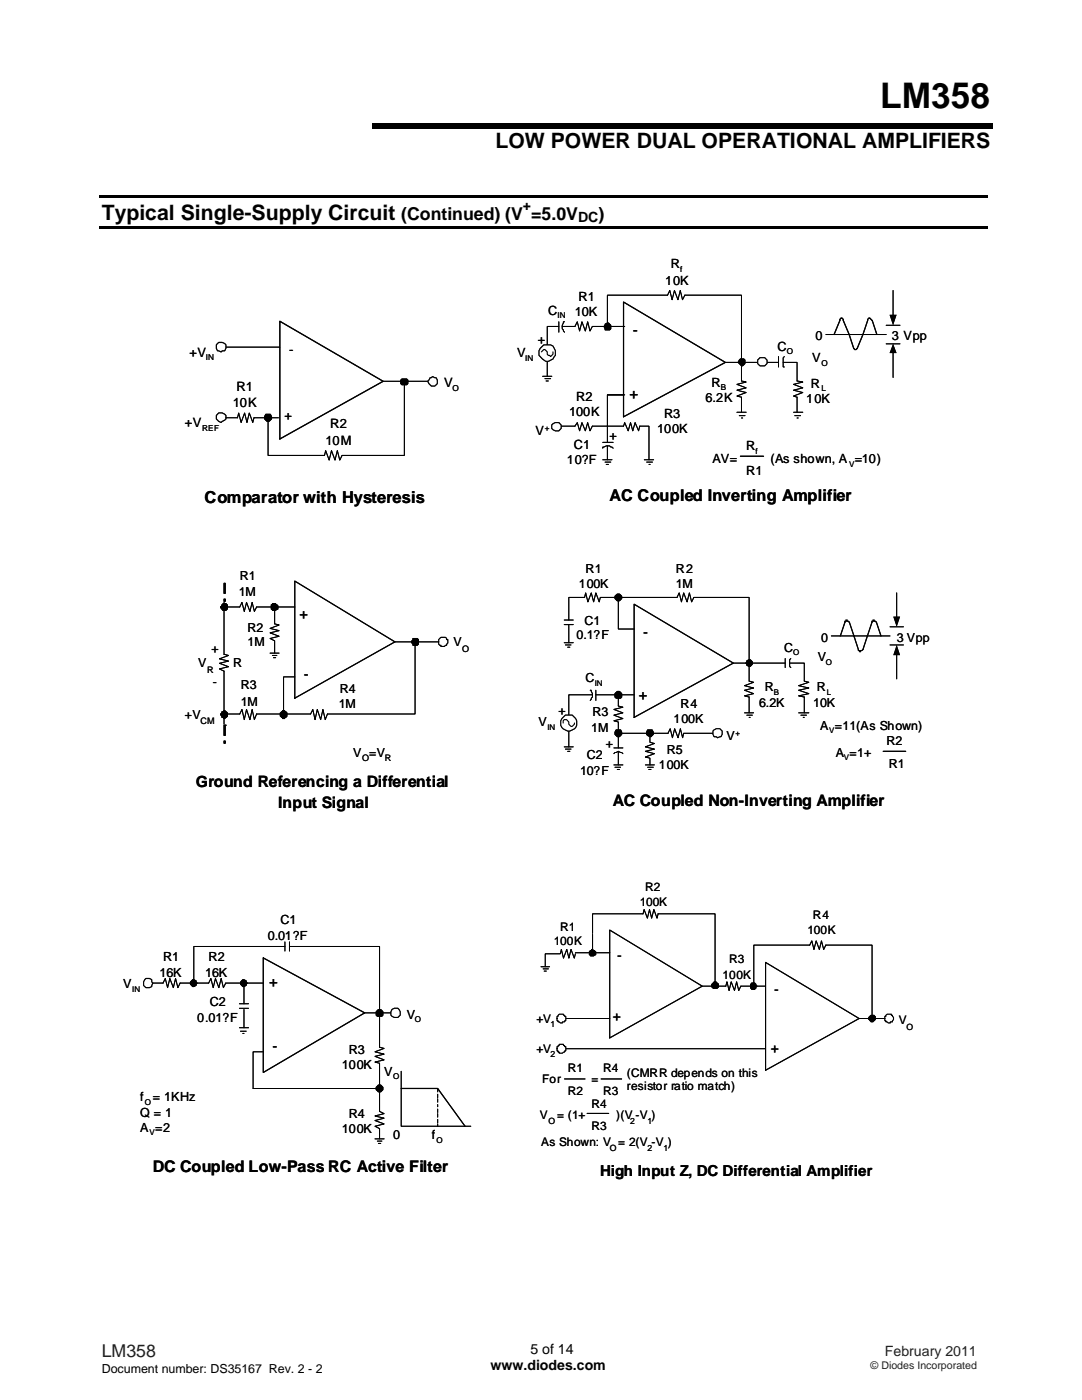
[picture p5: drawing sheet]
<svg xmlns="http://www.w3.org/2000/svg" width="216mm" height="279mm" viewBox="0 0 216 279" stroke-linecap="round" stroke-linejoin="round" font-family="sans-serif">
<path d="M19.8 39h177.2v.5h-177.2zM74.3 24.5h123.8v1.1h-123.8zM19.8 45.1h177.2v.5h-177.2z" fill="#000"/>
<path d="M76.5 76.1h8.9M80 75.9l.2-.3h1l.2 .3v.7l-.2 .2h-1l-.2-.2zM50.7 83.4h4.9" fill="none" stroke="#000" stroke-width=".2"/>
<path d="M80 75.9l.2-.3h1l.2 .3v.7l-.2 .2h-1l-.2-.2z" fill-rule="evenodd" fill="#000"/>
<path d="M43.6 82.4h.7l.5 .3 .3 .2v.7l-1 .7-.9-.7a.92 .92 0 0 1 .4-1.2z" fill-rule="evenodd" fill="#fff"/>
<path d="M55.8 64.1l20.7 12-20.7 11.5zM43.6 82.4h.7l.5 .3 .3 .2v.7l-1 .7-.9-.7a.92 .92 0 0 1 .4-1.2z" fill="none" stroke="#000" stroke-width=".23"/>
<path d="M45.1 69.3h10.7M45.1 83.4h2.3l.2-1 .5 1.9 .7-1.9 .5 1.9 .4-1.9 .7 1.9 .3-.9" fill="none" stroke="#000" stroke-width=".2"/>
<path d="M85.8 75.4h.3l.2-.2 .7 .2 .2 .5v.7l-.4 .4h-.7l-.5-.4-.2-.5z" fill-rule="evenodd" fill="#fff"/>
<path d="M85.8 75.4h.3l.2-.2 .7 .2 .2 .5v.7l-.4 .4h-.7l-.5-.4-.2-.5z" fill="none" stroke="#000" stroke-width=".23"/>
<path d="M53 82.7h1l.2 .4v.5l-.5 .5h-.4l-.5-.5v-.5z" fill-rule="evenodd" fill="#000"/>
<path d="M80.7 76.8v14.1h-12.4M53 82.7h1l.2 .4v.5l-.5 .5h-.4l-.5-.5v-.5zM53.5 83.4v7.5h11.2" fill="none" stroke="#000" stroke-width=".2"/>
<path d="M43.2 68.8a1.15 1.15 0 0 1 1.9 0v.7l-.3 .5h-.5l-.2 .2-.7-.2-.2-.5z" fill-rule="evenodd" fill="#fff"/>
<path d="M43.6 68.3h.7l.5 .3 .3 .2v.7l-.3 .5h-.5l-.2 .2-.7-.2a1.19 1.19 0 0 1 .2-1.7z" fill="none" stroke="#000" stroke-width=".23"/>
<path d="M76.5 76.1h8.9M80 75.9l.2-.3h1l.2 .3v.7l-.2 .2h-1l-.2-.2zM50.7 83.4h4.9M64.7 90.9l.3-1 .7 1.9 .4-1.9 .7 1.9 .5-1.9 .5 1.9 .5-.9" fill="none" stroke="#000" stroke-width=".2"/>
<path d="M80 75.9l.2-.3h1l.2 .3v.7l-.2 .2h-1l-.2-.2z" fill-rule="evenodd" fill="#000"/>
<path d="M43.6 82.4h.7l.5 .3 .3 .2v.7l-1 .7-.9-.7a.92 .92 0 0 1 .4-1.2z" fill-rule="evenodd" fill="#fff"/>
<path d="M55.8 64.1l20.7 12-20.7 11.5zM43.6 82.4h.7l.5 .3 .3 .2v.7l-1 .7-.9-.7a.92 .92 0 0 1 .4-1.2z" fill="none" stroke="#000" stroke-width=".23"/>
<path d="M45.1 69.3h10.7M45.1 83.4h2.3l.2-1 .5 1.9 .7-1.9 .5 1.9 .4-1.9 .7 1.9 .3-.9" fill="none" stroke="#000" stroke-width=".2"/>
<path d="M85.8 75.4h.3l.2-.2 .7 .2 .2 .5v.7l-.4 .4h-.7l-.5-.4-.2-.5z" fill-rule="evenodd" fill="#fff"/>
<path d="M85.8 75.4h.3l.2-.2 .7 .2 .2 .5v.7l-.4 .4h-.7l-.5-.4-.2-.5z" fill="none" stroke="#000" stroke-width=".23"/>
<path d="M53 82.7h1l.2 .4v.5l-.5 .5h-.4l-.5-.5v-.5z" fill-rule="evenodd" fill="#000"/>
<path d="M80.7 76.8v14.1h-12.4M53 82.7h1l.2 .4v.5l-.5 .5h-.4l-.5-.5v-.5zM53.5 83.4v7.5h11.2" fill="none" stroke="#000" stroke-width=".2"/>
<path d="M43.2 68.8a1.15 1.15 0 0 1 1.9 0v.7l-.3 .5h-.5l-.2 .2-.7-.2-.2-.5z" fill-rule="evenodd" fill="#fff"/>
<path d="M43.6 68.3h.7l.5 .3 .3 .2v.7l-.3 .5h-.5l-.2 .2-.7-.2a1.19 1.19 0 0 1 .2-1.7zM124.4 60.3l20.3 12-20.3 10.9z" fill="none" stroke="#000" stroke-width=".23"/>
<g fill="none" stroke="#000" stroke-width=".2">
<path d="M136.7 58.9l-.5 .9-.5-1.8-.4 1.8-.7-1.8-.5 1.8-.5-1.8-.4 .9h-12v6.3M178.2 58v5.1M108.3 75.1h1.8M108.7 75.6h1.2M109 76h.4M111.5 65.2h-2.3v9.9M111.5 64.2v2.1M112.2 65.2h2.5l.5-1 .5 1.9 .4-1.9 .7 1.9 .5-1.9 .4 1.9 .5-.9h6.5M112.6 64.2h-.2l-.2 .7v.7l.4 .7M120.7 64.7l.7-.2 .5 .4v.7l-.3 .2h-.9l-.2-.6 .2-.3zM121.2 78.8h3.2M124.7 78.8h-3.5v9.5"/>
<path d="M144.7 72.3h10.6M147.5 71.9l.2-.3h.7l.3 .3v.7l-.5 .4h-.2l-.7-.7zM148 76l.9 .2-1.9 .5 1.9 .7-1.9 .5 1.9 .4-1.9 .7 1 .3M64.7 90.9l.3-1 .7 1.9 .4-1.9 .7 1.9 .5-1.9 .5 1.9 .5-.9M112 85h2.7l.5-.7 .5 1.7 .4-1.7 .7 1.7 .5-1.7 .4 1.7 .5-1h6.2l.3-.7 .6 1.7 .5-1.7 .5 1.7 .4-1.7 .7 1.7 .3-1h1.8v6.8M120.3 89.5v-.3l.7-.2h.6l.7 .5M120.3 91.8h1.8M120.3 88.3h2M120.7 92.2h1.2M121 92.7h.4M121.2 89v2.8M128.6 91.8h1.8"/>
<path d="M129 92.2h1.2M129.5 92.7h.2"/>
</g>
<g fill="#000">
<path d="M177.5 62.8h1.4l-.7 2.1z"/>
<path d="M120.7 64.7l.7-.2 .5 .4v.7l-.3 .2h-.9l-.2-.6 .2-.3z" fill-rule="evenodd"/>
<path d="M147.5 71.9l.2-.3h.7l.3 .3v.7l-.5 .4h-.2l-.7-.7z" fill-rule="evenodd"/>
</g>
<path d="M110.3 84.6l.5-.3h.7l.5 .5v.7l-.5 .5h-.7l-.5-.3a.82 .82 0 0 1 0-1.1z" fill-rule="evenodd" fill="#fff"/>
<path d="M110.1 84.8l.7-.5h.7l.5 .5v.7l-.5 .5h-.7l-.7-.5z" fill="none" stroke="#000" stroke-width=".23"/>
<path d="M107.8 69.5l.7-.6h1.4a1.65 1.65 0 0 1 .9 1.5 1.65 1.65 0 0 1-.9 1.5 1.16 1.16 0 0 1-1.8-.4l-.5-.6v-.9z" fill-rule="evenodd" fill="#fff"/>
<path d="M107.8 69.5l.7-.6h1.4a1.65 1.65 0 0 1 .9 1.5 1.65 1.65 0 0 1-.9 1.5 1.16 1.16 0 0 1-1.8-.4l-.5-.6v-.9zM108 70.2l.5-.4h.2l.5 .4v.5l.7 .5 .4-.5v-.5" fill="none" stroke="#000" stroke-width=".23"/>
<path d="M136.7 58.9h11.3v17.1M148 79.3v3M147 82.3h1.9M147.5 83h1.2M148 83.4h.2" fill="none" stroke="#000" stroke-width=".2"/>
<path d="M151.2 71.9l.5-.5h.9l.4 .5v.7l-.4 .4h-.9a.85 .85 0 0 1-.5-1.1z" fill-rule="evenodd" fill="#fff"/>
<path d="M124.4 60.3l20.3 12-20.3 10.9zM151.7 71.4h.9l.4 .5v.7l-.4 .4h-.9a.85 .85 0 0 1-.5-1.1zM167.8 63.5h.2l.3 .3 2 5.7 .3 .3h.2a25.1 25.1 0 0 0 2.3-6l.3-.3h.2M168 63.5h-.2l-.2 .3-1.2 3M173.4 63.5h.2l.5 .5 .9 2.8M147.7 91.1h4.7" fill="none" stroke="#000" stroke-width=".23"/>
<g fill="none" stroke="#000" stroke-width=".2">
<path d="M136.7 58.9l-.5 .9-.5-1.8-.4 1.8-.7-1.8-.5 1.8-.5-1.8-.4 .9h-12v6.3M178.2 58v5.1M108.3 75.1h1.8M108.7 75.6h1.2M109 76h.4M111.5 65.2h-2.3v9.9M111.5 64.2v2.1M112.2 65.2h2.5l.5-1 .5 1.9 .4-1.9 .7 1.9 .5-1.9 .4 1.9 .5-.9h6.5M112.6 64.2h-.2l-.2 .7v.7l.4 .7M120.7 64.7l.7-.2 .5 .4v.7l-.3 .2h-.9l-.2-.6 .2-.3zM121.2 78.8h3.2M124.7 78.8h-3.5v9.5"/>
<path d="M144.7 72.3h10.6M147.5 71.9l.2-.3h.7l.3 .3v.7l-.5 .4h-.2l-.7-.7zM148 76l.9 .2-1.9 .5 1.9 .7-1.9 .5 1.9 .4-1.9 .7 1 .3M155.3 71.2v2M156.3 72.3h2.7v3.7l1.2 .2-1.9 .5 1.9 .7-1.9 .5 1.9 .4-1.9 .7 .7 .3v3M156.5 71.2l-.2 .2v1.8h.2M164.8 66.8h12M176.8 64.9h2.8M176.8 68.6h2.8M178.2 70.2v5.1M112 85h2.7l.5-.7 .5 1.7 .4-1.7 .7 1.7 .5-1.7 .4 1.7 .5-1h6.2l.3-.7 .6 1.7 .5-1.7 .5 1.7 .4-1.7 .7 1.7 .3-1h1.8v6.8M120.3 89.5v-.3l.7-.2h.6l.7 .5"/>
<path d="M120.3 91.8h1.8M120.3 88.3h2M120.7 92.2h1.2M121 92.7h.4M121.2 89v2.8M128.6 91.8h1.8M129 92.2h1.2M129.5 92.7h.2M158.3 82.3h1.9M158.6 83h1.1M159 83.4h.3"/>
</g>
<g fill="#000">
<path d="M178.2 68.6l.7 1.9h-1.4zM177.5 62.8h1.4l-.7 2.1z"/>
<path d="M120.7 64.7l.7-.2 .5 .4v.7l-.3 .2h-.9l-.2-.6 .2-.3z" fill-rule="evenodd"/>
<path d="M147.5 71.9l.2-.3h.7l.3 .3v.7l-.5 .4h-.2l-.7-.7z" fill-rule="evenodd"/>
</g>
<path d="M110.3 84.6l.5-.3h.7l.5 .5v.7l-.5 .5h-.7l-.5-.3a.82 .82 0 0 1 0-1.1z" fill-rule="evenodd" fill="#fff"/>
<path d="M110.1 84.8l.7-.5h.7l.5 .5v.7l-.5 .5h-.7l-.7-.5z" fill="none" stroke="#000" stroke-width=".23"/>
<path d="M107.8 69.5l.7-.6h1.4a1.65 1.65 0 0 1 .9 1.5 1.65 1.65 0 0 1-.9 1.5 1.16 1.16 0 0 1-1.8-.4l-.5-.6v-.9z" fill-rule="evenodd" fill="#fff"/>
<path d="M107.8 69.5l.7-.6h1.4a1.65 1.65 0 0 1 .9 1.5 1.65 1.65 0 0 1-.9 1.5 1.16 1.16 0 0 1-1.8-.4l-.5-.6v-.9zM108 70.2l.5-.4h.2l.5 .4v.5l.7 .5 .4-.5v-.5" fill="none" stroke="#000" stroke-width=".23"/>
<path d="M136.7 58.9h11.3v17.1M148 79.3v3M147 82.3h1.9M147.5 83h1.2M148 83.4h.2" fill="none" stroke="#000" stroke-width=".2"/>
<path d="M151.2 71.9l.5-.5h.9l.4 .5v.7l-.4 .4h-.9a.85 .85 0 0 1-.5-1.1z" fill-rule="evenodd" fill="#fff"/>
<path d="M151.7 71.4h.9l.4 .5v.7l-.4 .4h-.9a.85 .85 0 0 1-.5-1.1zM167.8 63.5h.2l.3 .3 2 5.7 .3 .3h.2a25.1 25.1 0 0 0 2.3-6l.3-.3h.2M168 63.5h-.2l-.2 .3-1.2 3M173.4 63.5h.2l.5 .5 .9 2.8M147.7 91.1h4.7" fill="none" stroke="#000" stroke-width=".23"/>
<g fill="none" stroke="#000" stroke-width=".2">
<path d="M155.3 71.2v2M156.3 72.3h2.7v3.7l1.2 .2-1.9 .5 1.9 .7-1.9 .5 1.9 .4-1.9 .7 .7 .3v3M156.5 71.2l-.2 .2v1.8h.2M164.8 66.8h12M176.8 64.9h2.8M176.8 68.6h2.8M178.2 70.2v5.1M158.3 82.3h1.9M158.6 83h1.1M159 83.4h.3M51.2 121.1h7.6M78.8 128.1h8.7"/>
<path d="M82.4 127.4h.9l.2 .3v.8l-.2 .3h-.9v-.5h-.3v-.4h.3zM47.8 142.5l.5-.9 .4 2 .5-2 .7 2 .4-2 .5 2 .4-1.1"/>
</g>
<g fill="#000">
<path d="M178.2 68.6l.7 1.9h-1.4z"/>
<path d="M82.4 127.4h.9l.2 .3v.8l-.2 .3h-.9v-.5h-.3v-.4h.3z" fill-rule="evenodd"/>
</g>
<path d="M58.8 116l20 12.1-20 11.2z" fill="none" stroke="#000" stroke-width=".22"/>
<path d="M87.8 127.4l.2-.2h.9l.2 .2v.3h.2v.6l-.2 .2v.3h-.2l-.2 .2h-.7v-.2h-.2a1.19 1.19 0 0 1 0-1.4z" fill-rule="evenodd" fill="#fff"/>
<path d="M44.7 116.4h.2v2h-.2zM44.7 119.6h.2v.4h-.2zM58.8 116l20 12.1-20 11.2zM87.8 127.4l.2-.2h.9l.2 .2v.3h.2v.6l-.2 .2v.3h-.2l-.2 .2h-.7v-.2h-.2a1.19 1.19 0 0 1 0-1.4zM44.7 144.7h.2v2.1h-.2zM44.7 147.9h.2v.4h-.2zM44.9 144.7h.1" fill="none" stroke="#000" stroke-width=".22"/>
<g fill="#000">
<path d="M44.7 116.4h.2v2h-.2zM44.7 119.6h.2v.4h-.2z" fill-rule="evenodd"/>
<path d="M44.5 120.5h.6v.2h.3v.9h-.3v.2h-.6l-.2-.5h-.3l.3-.6h.2z" fill-rule="evenodd"/>
<path d="M54.1 120.7h.3v-.2h.6v.2l.5 .2v.7h-.3l-.2 .2h-.6v-.2h-.3z" fill-rule="evenodd"/>
<path d="M82.4 127.4h.9l.2 .3v.8l-.2 .3h-.9v-.5h-.3v-.4h.3z" fill-rule="evenodd"/>
<path d="M44.3 142l.6-.2v.2l.5 .3v.6l-.5 .3v.2l-.6-.2v-.5h-.3v-.2h.3z" fill-rule="evenodd"/>
<path d="M44.7 144.7h.2v2.1h-.2zM44.7 147.9h.2v.4h-.2z" fill-rule="evenodd"/>
<path d="M56.1 142h.3v-.2h.4v.2h.2l.3 .3v.6l-.3 .3h-.2v.2h-.4v-.2h-.3v-.3h-.2v-.6h.2z" fill-rule="evenodd"/>
</g>
<g fill="none" stroke="#000" stroke-width=".2">
<path d="M44.5 120.5h.6v.2h.3v.9h-.3v.2h-.6l-.2-.5h-.3l.3-.6h.2zM44.7 120.2v10.4l.9 .2-1.8 .7 1.8 .4-1.8 .5 1.8 .7-1.8 .4 .9 .4v10.6M44.7 121.1h3.1l.5-.9 .4 1.8 .5-1.8 .7 1.8 .4-1.8 .5 1.8 .4-.9h7.6M53.9 130.3h1.8M54.1 120.7h.3v-.2h.6v.2h.2l.3 .2v.7l-.5 .2h-.6v-.2h-.3zM54.4 130.8h.8M54.6 131.3h.4M54.8 121.1v3.4l.9 .2-1.8 .7 1.8 .5-1.8 .4 1.8 .7-1.8 .4 .9 .5v2.4M58.8 135.1h-2.2v7.4M78.8 128.1h8.7M82.4 127.4h.9l.2 .3v.8l-.2 .3h-.9v-.5h-.3v-.4h.3zM82.8 128.5v14h-17.5l-.4 1.1-.5-2-.4 2-.7-2-.4 2-.5-2-.4 .9h-10.8l-.4 1.1-.5-2-.4 2-.7-2-.5 2-.4-2-.5 .9h-3.1"/>
<path d="M44.3 142l.6-.2v.2l.5 .3v.6l-.3 .3h-.2v.2l-.6-.2v-.5h-.3v-.2h.3zM55.9 142.3h.2v-.3h.3v-.2h.4v.2h.2l.3 .3v.6l-.3 .3h-.2v.2h-.4v-.2h-.3v-.3h-.2z"/>
</g>
<path d="M87.8 127.4l.2-.2h.9l.2 .2v.3h.2v.6l-.2 .2v.3h-.2l-.2 .2h-.7v-.2h-.2a1.19 1.19 0 0 1 0-1.4z" fill-rule="evenodd" fill="#fff"/>
<path d="M44.7 116.4h.2v2h-.2zM44.7 119.6h.2v.4h-.2zM87.8 127.4l.2-.2h.9l.2 .2v.3h.2v.6l-.2 .2v.3h-.2l-.2 .2h-.7v-.2h-.2a1.19 1.19 0 0 1 0-1.4zM44.7 144.7h.2v2.1h-.2zM44.7 147.9h.2v.4h-.2zM44.9 144.7h.1" fill="none" stroke="#000" stroke-width=".22"/>
<g fill="#000">
<path d="M178.2 123.1h1.4l-.7 2zM178.9 128.7l.7 2h-1.4z"/>
<path d="M44.7 116.4h.2v2h-.2zM44.7 119.6h.2v.4h-.2z" fill-rule="evenodd"/>
<path d="M122.7 119l.5-.4a.76 .76 0 0 1 .9 .8l-.5 .5h-.4l-.5-.5z" fill-rule="evenodd"/>
<path d="M44.5 120.5h.6v.2h.3v.9h-.3v.2h-.6l-.2-.5h-.3l.3-.6h.2z" fill-rule="evenodd"/>
<path d="M54.1 120.7h.3v-.2h.6v.2l.5 .2v.7h-.3l-.2 .2h-.6v-.2h-.3z" fill-rule="evenodd"/>
<path d="M122.7 138.4l.5-.4h.4l.5 .4v.7l-.3 .2h-.9l-.2-.2z" fill-rule="evenodd"/>
<path d="M149 131.9l.5-.2a.75 .75 0 0 1 .6 .8l-.4 .5-.7-.2v-.3l-.2-.2z" fill-rule="evenodd"/>
<path d="M44.3 142l.6-.2v.2l.5 .3v.6l-.5 .3v.2l-.6-.2v-.5h-.3v-.2h.3z" fill-rule="evenodd"/>
<path d="M44.7 144.7h.2v2.1h-.2zM44.7 147.9h.2v.4h-.2z" fill-rule="evenodd"/>
<path d="M56.1 142h.3v-.2h.4v.2h.2l.3 .3v.6l-.3 .3h-.2v.2h-.4v-.2h-.3v-.3h-.2v-.6h.2z" fill-rule="evenodd"/>
</g>
<g fill="none" stroke="#000" stroke-width=".2">
<path d="M122.7 119l.5-.4a.76 .76 0 0 1 .9 .8l-.5 .5h-.4l-.5-.5zM123.4 119.7v5.8h3.1M178.9 118.3v5M44.5 120.5h.6v.2h.3v.9h-.3v.2h-.6l-.2-.5h-.3l.3-.6h.2zM44.7 120.2v10.4l.9 .2-1.8 .7 1.8 .4-1.8 .5 1.8 .7-1.8 .4 .9 .4v10.6M44.7 121.1h3.1l.5-.9 .4 1.8 .5-1.8 .7 1.8 .4-1.8 .5 1.8 .4-.9M53.9 130.3h1.8M54.1 120.7h.3v-.2h.6v.2h.2l.3 .2v.7l-.5 .2h-.6v-.2h-.3zM54.4 130.8h.8M54.6 131.3h.4M54.8 121.1v3.4l.9 .2-1.8 .7 1.8 .5-1.8 .4 1.8 .7-1.8 .4 .9 .5v2.4M58.8 135.1h-2.2v7.4"/>
<path d="M82.8 128.5v14h-17.5l-.4 1.1-.5-2-.4 2-.7-2-.4 2-.5-2-.4 .9h-10.8M112.6 128.3h1.8M112.6 124.7h1.8M112.6 123.7h1.8M112.8 128.7h1.1M113.3 129.2h.4M113.5 124.7v3.6M113.5 123.7v-4.5h3.1l.3-.9 .4 1.8 .7-1.8 .4 1.8 .5-1.8 .7 1.8 .2-.9h15.3l.4-.9 .5 1.8 .4-1.8 .7 1.8 .5-1.8 .4 1.8 .5-.9h11v16.7l.9 .3-1.8 .6 1.8 .5-1.8 .5 1.8 .6-1.8 .5 .9 .2v3.2M117.8 137.8h.2l.2 .6v.7l-.4 .7M118.2 138.7h-4.7v10.4M118.9 138.7h7.6M118.9 137.8v2"/>
<path d="M122.7 138.4l.5-.4h.4l.5 .4v.7l-.3 .2h-.9l-.2-.2zM123.4 138.7v2.2M146.3 132.3h10.4M149 131.9l.5-.2a.75 .75 0 0 1 .6 .8l-.4 .5-.7-.2v-.3l-.2-.2zM156.7 131.4v1.8M157.6 132.3h2.9v3.6l.9 .3-2 .6 2 .5-2 .5 2 .6-2 .5 1.1 .2v3.2M157.8 131.4l-.2 .3v1.3l.2 .2M165.9 126.9h11.7M177.6 128.7h2.7M177.6 125.1h2.7M178.9 130.5v5M44.3 142l.6-.2v.2l.5 .3v.6l-.3 .3h-.2v.2l-.6-.2v-.5h-.3v-.2h.3z"/>
<path d="M44.7 142.5h3.1M55.9 142.3h.2v-.3h.3v-.2h.4v.2h.2l.3 .3v.6l-.3 .3h-.2v.2h-.4v-.2h-.3v-.3h-.2zM112.6 149.1h1.8M112.8 149.5h1.1M113.3 149.9h.4M122.5 150.4l.2-.2 .7-.3 .7 .3 .2 .2M122.5 152.7h1.8M122.5 149.3h1.8M122.7 153.1h1.1M123.2 153.6h.4M123.4 149.9v2.8M123.6 146.3h9.7l.4-.9 .5 1.8 .4-1.8 .7 1.8 .5-1.8 .4 1.8 .2-.9"/>
<path d="M128.8 152.7h1.8M129.2 153.1h1.2M129.5 153.6h.4M148.6 142.3h1.8M149 142.7h1.1M149.5 143.2h.2M159.4 142.3h2M159.8 142.7h1.1M160.3 143.2h.2"/>
</g>
<path d="M126.5 120.6l19.8 11.7-19.8 10.9zM168.8 123.7l.7 .5 1.8 5.6h.2l.2 .3M169 123.7l-.4 .3-.9 2.9M174.2 123.7l.7 .5 .9 2.7M174.4 123.7l-.4 .3-1.8 5.6-.7 .5" fill="none" stroke="#000" stroke-width=".23"/>
<path d="M112.8 142.7h1.4a1.7 1.7 0 0 1 .4 2.7 1.61 1.61 0 0 1-2.1 .1 1.61 1.61 0 0 1-.4-2.1z" fill-rule="evenodd" fill="#fff"/>
<path d="M112.4 144.3v-.5l.2-.2a.82 .82 0 0 1 .9 .9l.4 .5h.3l.4-.5v-.2M112.8 142.7h1.4a1.7 1.7 0 0 1 .4 2.7 1.61 1.61 0 0 1-2.1 .1 1.61 1.61 0 0 1-.4-2.1z" fill="none" stroke="#000" stroke-width=".23"/>
<path d="M122.9 145.7h.9l.3 .4a.79 .79 0 0 1-.9 .9l-.5-.4v-.5zM123.4 140.9l.9 .2-1.8 .5 1.8 .7-1.8 .4 1.8 .7-1.8 .4 .9 .3v5.2M129.2 145.7h.9l.3 .4v.5l-.5 .4-.7-.2-.2-.2v-.5zM129.7 146.8v1.3l.9 .3-1.8 .7 1.8 .4-1.8 .4 1.8 .5-1.8 .7 .9 .2v1.4M136.4 146.3h5.9" fill="none" stroke="#000" stroke-width=".2"/>
<g fill="#000">
<path d="M122.9 145.7h.9l.3 .4a.79 .79 0 0 1-.9 .9l-.5-.4v-.5z" fill-rule="evenodd"/>
<path d="M129.2 145.7h.9l.3 .4v.5l-.5 .4-.7-.2-.2-.2v-.5z" fill-rule="evenodd"/>
</g>
<path d="M142.3 145.9l.7-.5h.6l.5 .5v.7l-.3 .4-.6 .2-.2-.2h-.5l-.2-.4z" fill-rule="evenodd" fill="#fff"/>
<path d="M126.5 120.6l19.8 11.7-19.8 10.9zM168.8 123.7l.7 .5 1.8 5.6h.2l.2 .3M169 123.7l-.4 .3-.9 2.9M174.2 123.7l.7 .5 .9 2.7M174.4 123.7l-.4 .3-1.8 5.6-.7 .5M142.3 145.9l.7-.5h.6l.5 .5v.7l-.3 .4-.6 .2-.2-.2h-.5l-.2-.4zM176.2 149.9h4.5" fill="none" stroke="#000" stroke-width=".23"/>
<g fill="none" stroke="#000" stroke-width=".2">
<path d="M122.7 119l.5-.4a.76 .76 0 0 1 .9 .8l-.5 .5h-.4l-.5-.5zM123.4 119.7v5.8h3.1M178.9 118.3v5M112.6 128.3h1.8M112.6 124.7h1.8M112.6 123.7h1.8M112.8 128.7h1.1M113.3 129.2h.4M113.5 124.7v3.6M113.5 123.7v-4.5h3.1l.3-.9 .4 1.8 .7-1.8 .4 1.8 .5-1.8 .7 1.8 .2-.9h15.3l.4-.9 .5 1.8 .4-1.8 .7 1.8 .5-1.8 .4 1.8 .5-.9h11v16.7l.9 .3-1.8 .6 1.8 .5-1.8 .5 1.8 .6-1.8 .5 .9 .2v3.2M117.8 137.8h.2l.2 .6v.7l-.4 .7M118.2 138.7h-4.7v10.4"/>
<path d="M118.9 138.7h7.6M118.9 137.8v2M122.7 138.4l.5-.4h.4l.5 .4v.7l-.3 .2h-.9l-.2-.2zM123.4 138.7v2.2M146.3 132.3h10.4M149 131.9l.5-.2a.75 .75 0 0 1 .6 .8l-.4 .5-.7-.2v-.3l-.2-.2zM156.7 131.4v1.8M157.6 132.3h2.9v3.6l.9 .3-2 .6 2 .5-2 .5 2 .6-2 .5 1.1 .2v3.2M157.8 131.4l-.2 .3v1.3l.2 .2M165.9 126.9h11.7M177.6 128.7h2.7M177.6 125.1h2.7"/>
<path d="M178.9 130.5v5M112.6 149.1h1.8M112.8 149.5h1.1M113.3 149.9h.4M122.5 150.4l.2-.2 .7-.3 .7 .3 .2 .2M122.5 152.7h1.8M122.5 149.3h1.8M122.7 153.1h1.1M123.2 153.6h.4M123.4 149.9v2.8M123.6 146.3h9.7l.4-.9 .5 1.8 .4-1.8 .7 1.8 .5-1.8 .4 1.8 .2-.9M128.8 152.7h1.8"/>
<path d="M129.2 153.1h1.2M129.5 153.6h.4M148.6 142.3h1.8M149 142.7h1.1M149.5 143.2h.2M159.4 142.3h2M159.8 142.7h1.1M160.3 143.2h.2"/>
</g>
<g fill="#000">
<path d="M178.2 123.1h1.4l-.7 2zM178.9 128.7l.7 2h-1.4z"/>
<path d="M122.7 119l.5-.4a.76 .76 0 0 1 .9 .8l-.5 .5h-.4l-.5-.5z" fill-rule="evenodd"/>
<path d="M122.7 138.4l.5-.4h.4l.5 .4v.7l-.3 .2h-.9l-.2-.2z" fill-rule="evenodd"/>
<path d="M149 131.9l.5-.2a.75 .75 0 0 1 .6 .8l-.4 .5-.7-.2v-.3l-.2-.2z" fill-rule="evenodd"/>
</g>
<path d="M112.8 142.7h1.4a1.7 1.7 0 0 1 .4 2.7 1.61 1.61 0 0 1-2.1 .1 1.61 1.61 0 0 1-.4-2.1z" fill-rule="evenodd" fill="#fff"/>
<path d="M112.4 144.3v-.5l.2-.2a.82 .82 0 0 1 .9 .9l.4 .5h.3l.4-.5v-.2M112.8 142.7h1.4a1.7 1.7 0 0 1 .4 2.7 1.61 1.61 0 0 1-2.1 .1 1.61 1.61 0 0 1-.4-2.1z" fill="none" stroke="#000" stroke-width=".23"/>
<path d="M122.9 145.7h.9l.3 .4a.79 .79 0 0 1-.9 .9l-.5-.4v-.5zM123.4 140.9l.9 .2-1.8 .5 1.8 .7-1.8 .4 1.8 .7-1.8 .4 .9 .3v5.2M129.2 145.7h.9l.3 .4v.5l-.5 .4-.7-.2-.2-.2v-.5zM129.7 146.8v1.3l.9 .3-1.8 .7 1.8 .4-1.8 .4 1.8 .5-1.8 .7 .9 .2v1.4M136.4 146.3h5.9" fill="none" stroke="#000" stroke-width=".2"/>
<g fill="#000">
<path d="M122.9 145.7h.9l.3 .4a.79 .79 0 0 1-.9 .9l-.5-.4v-.5z" fill-rule="evenodd"/>
<path d="M129.2 145.7h.9l.3 .4v.5l-.5 .4-.7-.2-.2-.2v-.5z" fill-rule="evenodd"/>
</g>
<path d="M142.3 145.9l.7-.5h.6l.5 .5v.7l-.3 .4-.6 .2-.2-.2h-.5l-.2-.4z" fill-rule="evenodd" fill="#fff"/>
<path d="M142.3 145.9l.7-.5h.6l.5 .5v.7l-.3 .4-.6 .2-.2-.2h-.5l-.2-.4zM176.2 149.9h4.5M52.5 191.2l20.3 10.9-20.3 11.9z" fill="none" stroke="#000" stroke-width=".23"/>
<path d="M45 196.2h7.5M72.8 202.1h5.2M75.1 201.9l.4-.4h.5l.4 .4v.7l-.2 .2h-.9l-.2-.2z" fill="none" stroke="#000" stroke-width=".2"/>
<path d="M75.1 201.9l.4-.4h.5l.4 .4v.7l-.2 .2h-.9l-.2-.2z" fill-rule="evenodd" fill="#000"/>
<path d="M78.2 201.5l.5-.3h.7l.4 .7v.7l-.4 .5h-.7l-.5-.3a1.19 1.19 0 0 1 0-1.3z" fill-rule="evenodd" fill="#fff"/>
<path d="M78.2 201.5l.5-.3h.7l.4 .7v.7l-.4 .4h-.7l-.5-.2a1.19 1.19 0 0 1 0-1.3z" fill="none" stroke="#000" stroke-width=".23"/>
<g fill="none" stroke="#000" stroke-width=".2">
<path d="M30.5 196.2h2l.5-.9 .4 1.8 .5-1.8 .7 1.8 .4-1.8 .5 1.8 .4-.9h5.7l.5-.9 .4 1.8 .5-1.8 .7 1.8 .4-1.8 .5 1.8 .4-.9M38.4 195.5l.7 .2v.3l.2 .2-.2 .5-.4 .2a.71 .71 0 0 1-.7-.6 .71 .71 0 0 1 .4-.8zM48.2 195.7l.3-.2h.2l.4 .2v.3l.3 .2-.3 .2v.3l-.4 .2a.65 .65 0 0 1-.7-.4 .65 .65 0 0 1 .2-.8zM48.7 196.2v4.1M56.9 188.9h-18.2v7.3M56.9 188v1.8M57.8 188.9h17.9v20.1l.9 .2-1.8 .7 1.8 .5-1.8 .4 1.8 .7-1.8 .5 .9 .2v9.6l.9 .5-1.8 .4 1.8 .5-1.8 .4 1.8 .7-1.8 .5 .9 .4v2.1M57.8 188v1.8M47.8 205.1h1.8M48 205.8h1.1M48.5 206.2h.2M48.7 201.5v3.6"/>
<path d="M52.5 209.9h-2v7.3h25.2M75.5 216.5a.8 .8 0 0 1 .9 1l-.4 .4a.82 .82 0 0 1-.9-.9zM74.8 227.3h1.8M75.3 227.7h.9M75.5 228.2h.5"/>
</g>
<g fill="#000">
<path d="M38.4 195.5l.7 .2v.3l.2 .2-.2 .5-.4 .2a.71 .71 0 0 1-.7-.6 .71 .71 0 0 1 .4-.8z" fill-rule="evenodd"/>
<path d="M48.2 195.7l.3-.2h.2l.4 .2v.3l.3 .2-.3 .2v.3l-.4 .2a.65 .65 0 0 1-.7-.4 .65 .65 0 0 1 .2-.8z" fill-rule="evenodd"/>
<path d="M75.5 216.5a.8 .8 0 0 1 .9 1l-.4 .4a.82 .82 0 0 1-.9-.9z" fill-rule="evenodd"/>
</g>
<path d="M28.9 195.5l.2-.2h.7l.5 .2v.5l.2 .2-.2 .7-.5 .2h-.7a.95 .95 0 0 1-.2-1.6z" fill-rule="evenodd" fill="#fff"/>
<path d="M29.1 195.3h.7l.5 .2v.5l.2 .2-.2 .7-.5 .2h-.7a1.12 1.12 0 0 1 0-1.8zM52.5 191.2l20.3 10.9-20.3 11.9zM80.1 217.2h7.2l5.5 7.6" fill="none" stroke="#000" stroke-width=".23"/>
<g fill="none" stroke="#000" stroke-width=".2">
<path d="M45 196.2h7.5M47.8 201.2h1.8M47.8 200.3h1.8M72.8 202.1h5.2M75.1 201.9l.4-.4h.5l.4 .4v.7l-.2 .2h-.9l-.2-.2zM80.1 213.8v11h13.8M87.3 217.2v.7M87.3 218.4v.7M87.3 219.3v.7M87.3 220.4v.5M87.3 221.3v.7M87.3 222.2v.7"/>
<path d="M87.3 223.4v.7M87.3 224.3v.5"/>
</g>
<path d="M75.1 201.9l.4-.4h.5l.4 .4v.7l-.2 .2h-.9l-.2-.2z" fill-rule="evenodd" fill="#000"/>
<path d="M78.2 201.5l.5-.3h.7l.4 .7v.7l-.4 .5h-.7l-.5-.3a1.19 1.19 0 0 1 0-1.3z" fill-rule="evenodd" fill="#fff"/>
<path d="M78.2 201.5l.5-.3h.7l.4 .7v.7l-.4 .4h-.7l-.5-.2a1.19 1.19 0 0 1 0-1.3z" fill="none" stroke="#000" stroke-width=".23"/>
<g fill="none" stroke="#000" stroke-width=".2">
<path d="M30.5 196.2h2l.5-.9 .4 1.8 .5-1.8 .7 1.8 .4-1.8 .5 1.8 .4-.9h5.7l.5-.9 .4 1.8 .5-1.8 .7 1.8 .4-1.8 .5 1.8 .4-.9M38.4 195.5l.7 .2v.3l.2 .2-.2 .5-.4 .2a.71 .71 0 0 1-.7-.6 .71 .71 0 0 1 .4-.8zM48.2 195.7l.3-.2h.2l.4 .2v.3l.3 .2-.3 .2v.3l-.4 .2a.65 .65 0 0 1-.7-.4 .65 .65 0 0 1 .2-.8zM48.7 196.2v4.1M56.9 188.9h-18.2v7.3M56.9 188v1.8M57.8 188.9h17.9v20.1l.9 .2-1.8 .7 1.8 .5-1.8 .4 1.8 .7-1.8 .5 .9 .2v9.6l.9 .5-1.8 .4 1.8 .5-1.8 .4 1.8 .7-1.8 .5 .9 .4v2.1M57.8 188v1.8M47.8 205.1h1.8M48 205.8h1.1M48.5 206.2h.2M48.7 201.5v3.6"/>
<path d="M52.5 209.9h-2v7.3h25.2M75.5 216.5a.8 .8 0 0 1 .9 1l-.4 .4a.82 .82 0 0 1-.9-.9zM74.8 227.3h1.8M75.3 227.7h.9M75.5 228.2h.5"/>
</g>
<g fill="#000">
<path d="M38.4 195.5l.7 .2v.3l.2 .2-.2 .5-.4 .2a.71 .71 0 0 1-.7-.6 .71 .71 0 0 1 .4-.8z" fill-rule="evenodd"/>
<path d="M48.2 195.7l.3-.2h.2l.4 .2v.3l.3 .2-.3 .2v.3l-.4 .2a.65 .65 0 0 1-.7-.4 .65 .65 0 0 1 .2-.8z" fill-rule="evenodd"/>
<path d="M75.5 216.5a.8 .8 0 0 1 .9 1l-.4 .4a.82 .82 0 0 1-.9-.9z" fill-rule="evenodd"/>
</g>
<path d="M28.9 195.5l.2-.2h.7l.5 .2v.5l.2 .2-.2 .7-.5 .2h-.7a.95 .95 0 0 1-.2-1.6z" fill-rule="evenodd" fill="#fff"/>
<path d="M29.1 195.3h.7l.5 .2v.5l.2 .2-.2 .7-.5 .2h-.7a1.12 1.12 0 0 1 0-1.8zM80.1 217.2h7.2l5.5 7.6" fill="none" stroke="#000" stroke-width=".23"/>
<g fill="none" stroke="#000" stroke-width=".2">
<path d="M114.8 190.1h6.9M117.8 189.7h.2v-.2l.7 .2v.2h.2v.7l-.5 .2h-.6v-.2h-.2v-.7zM118.2 186.5v3.9M128.3 182.4h-10.1v3.9M131.3 182.4h11.4v14M140.1 196.8h4.7l.3-.9 .4 1.8 .4-1.8 .7 1.8 .4-1.8 .4 1.8 .4-.9h5M142.5 195.9h.4v.3l.4 .2v.6l-.2 .2h-.8v-.2h-.3v-.6l.5-.2zM149.8 196.4h.2v-.2h.6v.2h.2l.2 .4-.2 .4h-.2v.3h-.6v-.3h-.2zM150.4 196.6v-8h11.2l.4-.8 .4 1.7 .5-1.7 .6 1.7 .4-1.7 .5 1.7 .4-.9h9.2v14.7M47.8 201.2h1.8M47.8 200.3h1.8M80.1 213.8v11h13.8"/>
<path d="M87.3 217.2v.7M87.3 218.4v.7M87.3 219.3v.7M112.9 209.3h39.9M171.4 203.3h5.2M87.3 220.4v.5M87.3 221.3v.7M87.3 222.2v.7M87.3 223.4v.7M87.3 224.3v.5"/>
</g>
<path d="M121.7 185.6l18.4 11.2-18.4 10.3zM152.8 192.1l18.6 11.2-18.6 10.3z" fill="none" stroke="#000" stroke-width=".21"/>
<g fill="#000">
<path d="M117.8 189.7h.2v-.2l.7 .2v.2h.2v.7l-.5 .2h-.6v-.2h-.2v-.7z" fill-rule="evenodd"/>
<path d="M142.5 195.9h.4v.3l.4 .2v.6l-.2 .2h-.8v-.2h-.3v-.6l.5-.2z" fill-rule="evenodd"/>
<path d="M149.8 196.4h.2v-.2h.6v.2h.2l.2 .4-.2 .4h-.2v.3h-.6v-.3h-.2z" fill-rule="evenodd"/>
</g>
<path d="M176.6 202.8h.2v-.2l.2-.2h.9v.2h.2l.2 .5v.4l-.2 .4h-.4v.2h-.5l-.2-.2h-.2v-.2h-.2z" fill-rule="evenodd" fill="#fff"/>
<path d="M176.8 202.6l.2-.2h.9v.2h.2l.2 .5v.4l-.2 .4h-.4v.2h-.5l-.2-.2h-.2v-.2h-.2v-.9h.2z" fill="none" stroke="#000" stroke-width=".21"/>
<path d="M107.9 192.9h1.8M108.4 193.4h1M108.6 193.8h.4M114.8 190.4l-.2 .8-.7-1.7-.4 1.7-.4-1.7-.7 1.7-.4-1.7-.2 .9h-3v2.5M128.3 182.4l.2-.9 .7 1.7 .4-1.7 .4 1.7 .5-1.7 .6 1.7 .2-.8M112.9 203.3h8.8" fill="none" stroke="#000" stroke-width=".2"/>
<path d="M111.6 202.4h.8l.2 .4h.3v.9h-.3v.2h-.4v.2h-.4l-.4-.2v-.2h-.2v-.9h.2z" fill-rule="evenodd" fill="#fff"/>
<path d="M111.4 202.6l.2-.2h.8l.2 .4h.3v.9h-.3v.2h-.4v.2h-.4l-.4-.2v-.2h-.2v-.9h.2z" fill="none" stroke="#000" stroke-width=".21"/>
<path d="M111.6 208.4h.8v.3h.2v.2h.3v.8h-.3v.3l-.4 .2h-.6v-.2h-.2v-.3h-.2v-.8l.4-.2z" fill-rule="evenodd" fill="#fff"/>
<path d="M121.7 185.6l18.4 11.2-18.4 10.3zM152.8 192.1l18.6 11.2-18.6 10.3zM111.6 208.4h.8v.3h.2v.2h.3v.8h-.3v.3l-.4 .2h-.6v-.2h-.2v-.3h-.2v-.8l.4-.2zM112.6 215.3h4.1M120 215.3h4M117.2 222.2h4.3" fill="none" stroke="#000" stroke-width=".21"/>
<g fill="#000">
<path d="M117.8 189.7h.2v-.2l.7 .2v.2h.2v.7l-.5 .2h-.6v-.2h-.2v-.7z" fill-rule="evenodd"/>
<path d="M142.5 195.9h.4v.3l.4 .2v.6l-.2 .2h-.8v-.2h-.3v-.6l.5-.2z" fill-rule="evenodd"/>
<path d="M149.8 196.4h.2v-.2h.6v.2h.2l.2 .4-.2 .4h-.2v.3h-.6v-.3h-.2z" fill-rule="evenodd"/>
<path d="M173.4 203.1l.4-.5h.6v.2h.2v.7l-.2 .2h-.2v.2h-.4v-.2h-.2v-.2h-.2z" fill-rule="evenodd"/>
</g>
<path d="M114.8 190.1h6.9M117.8 189.7h.2v-.2l.7 .2v.2h.2v.7l-.5 .2h-.6v-.2h-.2v-.7zM118.2 186.5v3.9M128.3 182.4h-10.1v3.9M131.3 182.4h11.4v14M140.1 196.8h4.7l.3-.9 .4 1.8 .4-1.8 .7 1.8 .4-1.8 .4 1.8 .4-.9h5M142.5 195.9h.4v.3l.4 .2v.6l-.2 .2h-.8v-.2h-.3v-.6l.5-.2zM149.8 196.4h.2v-.2h.6v.2h.2l.2 .4-.2 .4h-.2v.3h-.6v-.3h-.2zM150.4 196.6v-8h11.2l.4-.8 .4 1.7 .5-1.7 .6 1.7 .4-1.7 .5 1.7 .4-.9h9.2v14.7M112.9 209.3h39.9M171.4 203.3h5.2M173.4 203.1l.4-.5h.6v.2h.2v.7l-.2 .2h-.2v.2h-.4v-.2h-.2v-.2h-.2z" fill="none" stroke="#000" stroke-width=".2"/>
<path d="M176.6 202.8h.2v-.2l.2-.2h.9v.2h.2l.2 .5v.4l-.2 .4h-.4v.2h-.5l-.2-.2h-.2v-.2h-.2z" fill-rule="evenodd" fill="#fff"/>
<path d="M176.8 202.6l.2-.2h.9v.2h.2l.2 .5v.4l-.2 .4h-.4v.2h-.5l-.2-.2h-.2v-.2h-.2v-.9h.2z" fill="none" stroke="#000" stroke-width=".21"/>
<path d="M107.9 192.9h1.8M108.4 193.4h1M108.6 193.8h.4M114.8 190.4l-.2 .8-.7-1.7-.4 1.7-.4-1.7-.7 1.7-.4-1.7-.2 .9h-3v2.5M128.3 182.4l.2-.9 .7 1.7 .4-1.7 .4 1.7 .5-1.7 .6 1.7 .2-.8M112.9 203.3h8.8" fill="none" stroke="#000" stroke-width=".2"/>
<path d="M111.6 202.4h.8l.2 .4h.3v.9h-.3v.2h-.4v.2h-.4l-.4-.2v-.2h-.2v-.9h.2z" fill-rule="evenodd" fill="#fff"/>
<path d="M111.4 202.6l.2-.2h.8l.2 .4h.3v.9h-.3v.2h-.4v.2h-.4l-.4-.2v-.2h-.2v-.9h.2z" fill="none" stroke="#000" stroke-width=".21"/>
<path d="M111.6 208.4h.8v.3h.2v.2h.3v.8h-.3v.3l-.4 .2h-.6v-.2h-.2v-.3h-.2v-.8l.4-.2z" fill-rule="evenodd" fill="#fff"/>
<path d="M111.6 208.4h.8v.3h.2v.2h.3v.8h-.3v.3l-.4 .2h-.6v-.2h-.2v-.3h-.2v-.8l.4-.2zM112.6 215.3h4.1M120 215.3h4M117.2 222.2h4.3" fill="none" stroke="#000" stroke-width=".21"/>
<path d="M173.4 203.1l.4-.5h.6v.2h.2v.7l-.2 .2h-.2v.2h-.4v-.2h-.2v-.2h-.2z" fill-rule="evenodd" fill="#000"/>
<path d="M173.4 203.1l.4-.5h.6v.2h.2v.7l-.2 .2h-.2v.2h-.4v-.2h-.2v-.2h-.2z" fill="none" stroke="#000" stroke-width=".2"/>
<text font-size="7" x="175.6" y="21.6">LM358</text>
<g font-size="4.2">
<text x="98.8" y="29.5">LOW POWER DUAL OPERATIONAL AMPLIFIERS</text>
<text x="20.3" y="43.8">Typical Single-Supply Circuit</text>
</g>
<g font-size="3.5">
<text x="80.1" y="43.8">(Continued) (V =5.0V</text>
<text x="119.4" y="43.8">)</text>
</g>
<text font-size="3.5" fill="#231f20" x="20.3" y="270.9">LM358</text>
<text font-size="3.3" x="40.8" y="100.3">Comparator with Hysteresis</text>
<g font-size="3.2">
<text x="121.6" y="100.1">AC Coupled Inverting Amplifier</text>
<text x="122.3" y="160.8">AC Coupled Non-Inverting Amplifier</text>
<text x="30.5" y="233.9">DC Coupled Low-Pass RC Active Filter</text>
</g>
<g font-size="3.1">
<text x="39.1" y="157.1">Ground Referencing a Differential</text>
<text x="55.5" y="161.2">Input Signal</text>
</g>
<g font-size="3">
<text x="126.3" y="66.8">-</text>
<text x="125.6" y="79.7">+</text>
<text x="53.7" y="196.9">+</text>
<text x="54.4" y="209.7">-</text>
<text x="119.7" y="234.7">High Input Z, DC Differential Amplifier</text>
</g>
<g font-size="2.9">
<text x="59.7" y="123.6">+</text>
<text x="128.3" y="127.1">-</text>
<text x="60.6" y="135.5">-</text>
<text x="127.4" y="139.8">+</text>
</g>
<g font-size="2.8">
<text x="104.4" y="41.9">+</text>
<text x="115.3" y="44.3">DC</text>
<text x="123.2" y="191.6">-</text>
<text x="122.3" y="203.7">+</text>
<text x="154.5" y="198.3">-</text>
<text x="153.8" y="210.2">+</text>
<text x="97.9" y="273.5">www.diodes.com</text>
<text x="105.8" y="270.2">5 of 14</text>
</g>
<text font-size="2.8" fill="#231f20" x="176.6" y="270.6">February 2011</text>
<g font-size="2.6">
<text x="37.8" y="71.2">+V</text>
<text x="57.7" y="70.7">-</text>
<text x="47.2" y="78">R1</text>
<text x="88.6" y="77.3">V</text>
<text x="46.5" y="81.3">10K</text>
<text x="56.8" y="83.8">+</text>
<text x="36.9" y="85.3">+V</text>
<text x="65" y="88.8">10M</text>
<text x="65.9" y="85.5">R2</text>
</g>
<g font-size="2.5">
<text x="133.9" y="53.6">R</text>
<text x="132.7" y="56.8">10K</text>
<text x="109.4" y="62.8">C</text>
<text x="114.7" y="63.1">10K</text>
<text x="115.4" y="60">R1</text>
<text x="103.2" y="71.2">V</text>
<text x="107.3" y="68.6">+</text>
<text x="155.1" y="70">C</text>
<text x="162.7" y="67.9">0</text>
<text x="178" y="67.9">3 Vpp</text>
<text x="142" y="77.2">R</text>
<text x="161.8" y="77.4">R</text>
<text x="162.1" y="72.3">V</text>
<text x="113.6" y="83">100K</text>
<text x="115" y="79.9">R2</text>
<text x="132.5" y="83.4">R3</text>
<text x="140.8" y="80.2">6.2K</text>
<text x="160.9" y="80.4">10K</text>
<text x="106.9" y="86.9">V</text>
<text x="114.5" y="89.7">C1</text>
<text x="121.6" y="87.8">+</text>
<text x="131.1" y="86.4">100K</text>
<text x="148.9" y="89.9">R</text>
<text x="113.1" y="92.7">10?F</text>
<text x="142.2" y="92.5">AV=</text>
<text x="148.9" y="94.8">R1</text>
<text x="153.7" y="92.5">(As shown, A =10)</text>
<text x="47.6" y="118.9">1M</text>
<text x="47.8" y="115.7">R1</text>
<text x="115.5" y="117.4">100K</text>
<text x="116.9" y="114.3">R1</text>
<text x="134.9" y="114.3">R2</text>
<text x="134.9" y="117.4">1M</text>
<text x="116.6" y="124.7">C1</text>
<text x="42.2" y="130.3">+</text>
<text x="49.4" y="126.1">R2</text>
<text x="49.4" y="129">1M</text>
<text x="90.5" y="129">V</text>
<text x="115.1" y="127.6">0.1?F</text>
<text x="156.4" y="130.1">C</text>
<text x="163.2" y="131.9">V</text>
<text x="163.9" y="128">0</text>
<text x="178.9" y="128">3 Vpp</text>
<text x="39.5" y="133.1">V</text>
<text x="42.5" y="136.9">-</text>
<text x="46.5" y="133.1">R</text>
<text x="48.1" y="137.5">R3</text>
<text x="116.9" y="136.2">C</text>
<text x="152.6" y="138">R</text>
<text x="163" y="138">R</text>
<text x="36.9" y="143.4">+V</text>
<text x="48.1" y="140.9">1M</text>
<text x="67.6" y="141.4">1M</text>
<text x="67.8" y="138.2">R4</text>
<text x="111.5" y="142.7">+</text>
<text x="118.2" y="142.9">R3</text>
<text x="135.8" y="141.4">R4</text>
<text x="151.5" y="141.1">6.2K</text>
<text x="162.3" y="141.1">10K</text>
<text x="107.4" y="145">V</text>
<text x="118" y="146.1">1M</text>
<text x="120.9" y="149.3">+</text>
<text x="134.4" y="144.3">100K</text>
<text x="145" y="147.7">V</text>
<text x="163.6" y="145.7">A =11(As Shown)</text>
<text x="176.9" y="148.6">R2</text>
<text x="70.5" y="151">V =V</text>
<text x="115.7" y="154.7">10?F</text>
<text x="117.1" y="151.5">C2</text>
<text x="131.5" y="153.6">100K</text>
<text x="133.1" y="150.4">R5</text>
<text x="166.8" y="151.1">A =1+</text>
<text x="177.4" y="153.3">R1</text>
<text x="56" y="184.3">C1</text>
<text x="32.5" y="191.9">R1</text>
<text x="41.6" y="191.9">R2</text>
<text x="53.4" y="187.5">0.01?F</text>
<text x="24.6" y="197.1">V</text>
<text x="31.9" y="195.1">16K</text>
<text x="41" y="195.1">16K</text>
<text x="39.3" y="204">0.01?F</text>
<text x="41.8" y="200.8">C2</text>
<text x="81.2" y="203.3">V</text>
<text x="68.2" y="213.3">100K</text>
<text x="69.6" y="210.4">R3</text>
<text x="76.6" y="214.7">V</text>
<text x="28" y="219.8">f</text>
<text x="30.5" y="219.8">= 1KHz</text>
<text x="28" y="222.9">Q = 1</text>
<text x="28" y="225.9">A =2</text>
<text x="68.2" y="226.1">100K</text>
<text x="69.6" y="223.2">R4</text>
<text x="78.5" y="227.3">0</text>
<text x="86.2" y="227.3">f</text>
<text x="20.3" y="274">Document number: DS35167 Rev. 2 - 2</text>
</g>
<g font-size="2.4">
<text x="128.7" y="177.9">R2</text>
<text x="111.8" y="185.8">R1</text>
<text x="127.7" y="180.9">100K</text>
<text x="162.2" y="183.5">R4</text>
<text x="110.5" y="188.6">100K</text>
<text x="161.1" y="186.5">100K</text>
<text x="144.2" y="195.3">100K</text>
<text x="145.5" y="192.3">R3</text>
<text x="107.1" y="204.1">+V</text>
<text x="179.4" y="204.3">V</text>
<text x="107.1" y="210.2">+V</text>
<text x="113.3" y="214">R1</text>
<text x="120.4" y="214">R4</text>
<text x="125.1" y="214.9">(CMRR depends on this</text>
<text x="108.2" y="216.2">For</text>
<text x="113.3" y="218.5">R2</text>
<text x="118" y="221.1">R4</text>
<text x="118" y="216.2">=</text>
<text x="120.4" y="218.5">R3</text>
<text x="125.1" y="217.5">resistor ratio match)</text>
<text x="107.7" y="223.3">V</text>
<text x="111.2" y="223.3">= (1+</text>
<text x="118" y="225.4">R3</text>
<text x="123" y="223.3">)(V -V )</text>
<text x="107.9" y="228.7">As Shown: V = 2(V -V )</text>
</g>
<text font-size="2.1" fill="#231f20" x="173.7" y="273.2">© Diodes Incorporated</text>
<g font-size="1.8">
<text x="92.2" y="130.1">O</text>
<text x="41.3" y="134.4">R</text>
<text x="40" y="144.5">CM</text>
<text x="72.3" y="151.9">O</text>
<text x="76.8" y="151.9">R</text>
</g>
<g font-size="1.7">
<text x="109.9" y="205">1</text>
<text x="180.9" y="205.6">O</text>
<text x="109.9" y="211">2</text>
<text x="109.4" y="224.4">O</text>
<text x="125.8" y="224.4">2</text>
<text x="129.2" y="224.4">1</text>
<text x="121.7" y="229.7">O</text>
<text x="129.2" y="229.7">2</text>
<text x="132.4" y="229.7">1</text>
</g>
<g font-size="1.6">
<text x="135.7" y="54.3">f</text>
<text x="111.3" y="63.5">IN</text>
<text x="41.1" y="71.9">IN</text>
<text x="157" y="70.7">O</text>
<text x="90.3" y="78">O</text>
<text x="104.8" y="72.1">IN</text>
<text x="143.8" y="77.9">B</text>
<text x="163.9" y="73">O</text>
<text x="163.9" y="78.1">L</text>
<text x="40.4" y="86">REF</text>
<text x="108.7" y="86">+</text>
<text x="150.7" y="90.6">f</text>
<text x="169.4" y="93.1">V</text>
<text x="158.2" y="130.7">O</text>
<text x="118.7" y="136.8">IN</text>
<text x="164.8" y="132.8">O</text>
<text x="154.4" y="138.7">B</text>
<text x="165" y="138.7">L</text>
<text x="109.2" y="145.7">IN</text>
<text x="146.8" y="146.8">+</text>
<text x="165.4" y="146.3">V</text>
<text x="168.4" y="151.8">V</text>
<text x="26.4" y="198">IN</text>
<text x="82.8" y="204">O</text>
<text x="78.5" y="215.4">O</text>
<text x="28.9" y="220.4">O</text>
<text x="29.8" y="226.6">V</text>
<text x="87.1" y="228.2">O</text>
</g>
</svg>
